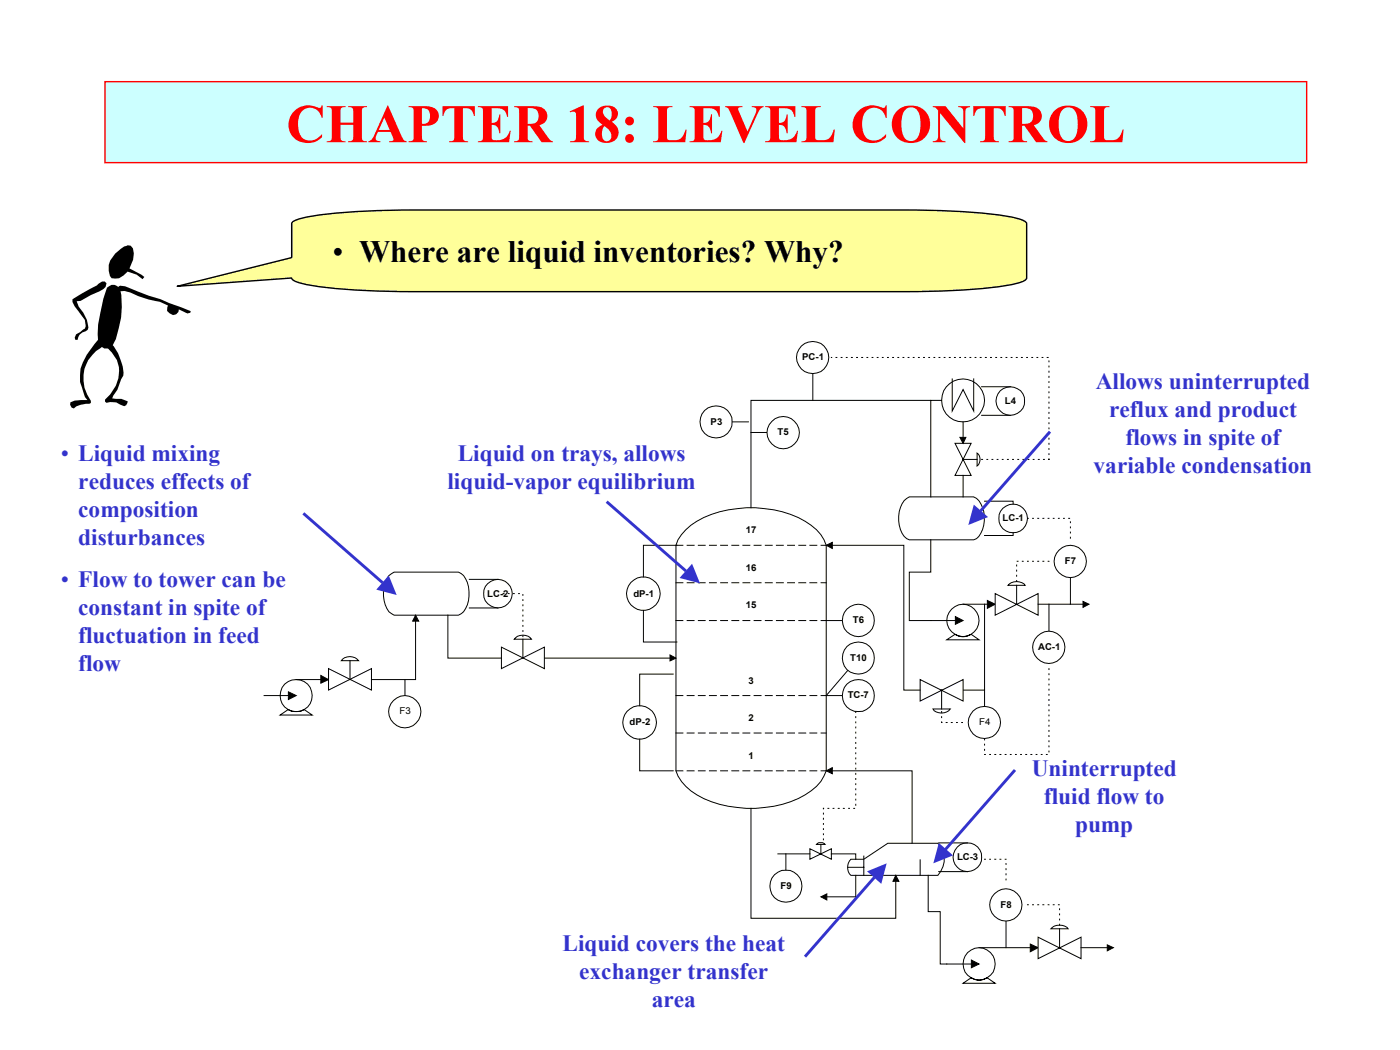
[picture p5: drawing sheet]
<svg xmlns="http://www.w3.org/2000/svg" width="254mm" height="190mm" viewBox="0 0 254 190" stroke-linecap="round" stroke-linejoin="round" font-family="sans-serif">
<path d="M19 14.8h218.1v14.7h-218.1z" fill-rule="evenodd" fill="#cff" stroke="#f00" stroke-width=".25"/>
<g fill="#000">
<path d="M13.1 54.3l4.5-2.5 .9-.7h.5l.3 .3-.1 .6-.5 .5-4.1 2.1-.7 .1 .4 .9 .8 1.1 .7 1.3 .2 1.4-.1 .4-.4 .3a1.67 1.67 0 0 0-1.4 1.6h-.4l-.2-.4 .3-.6 1.6-1.1 .2-.4-.2-1.2-1.9-2.4-.4-.8z" fill-rule="evenodd"/>
<path d="M19.4 52.2a1.36 1.36 0 0 1 1.9-.3l.5 .7a15.8 15.8 0 0 1-1.4 10.1l-.8 .5h-.7l-.8-.5-.3-.7-.1-1.4a32.7 32.7 0 0 1 1.7-8.4z" fill-rule="evenodd"/>
<path d="M21.5 51.8l1.2 .1 4.2 1.7 2.2 .7 5.5 2.2-.1 .2-.5 .2-1.6-.8v.5l-.4 .4-.6 .2-1.1-.8 .2-1-1.5-.6a17.1 17.1 0 0 1-5.4-1.7l-1-.3-1.1 .1-.2-.7 .5-.4h.2z" fill-rule="evenodd"/>
<path d="M20.9 46l1.6-1.3 .7-.1-.3-.1 .8 .1 .4 .4a4.6 4.6 0 0 1-.6 3.7l2.1 1.1 .6 .4-.3 .5-1.1-.9-1.6-.5-.8 .7-.8 .5h-1.3a3.4 3.4 0 0 1 .6-4.5z" fill-rule="evenodd"/>
<path d="M18 61.4l.5 .1 .3 .5v.7a7.2 7.2 0 0 0-3.6 5.3 6.6 6.6 0 0 0 1.3 4.7v.4l-.3 .2a4 4 0 0 0-2.8 .8l-.4-.1-.3-.6 .1-.4 .7-.3 2.4-.1-.5-.6-.5-1.7a6.5 6.5 0 0 1 1.4-6.7z" fill-rule="evenodd"/>
<path d="M19.5 62.2h.5a8.8 8.8 0 0 1 2.4 5.9l-.4 .7-.7 1.9-.8 1.1-.1 .5 1.6 .1 1.2 .4-.3 .7-.4 .2-1.4-.7-1.1-.1-.7 .2-.3-.2v-.4a6.5 6.5 0 0 0 2.2-7.2l-1.9-2.5z" fill-rule="evenodd"/>
</g>
<path d="M32.2 51.9l20.7-5.2v-6.1a2.41 2.41 0 0 1 2-1 101.8 101.8 0 0 1 20.2-1.5h88.9a109.6 109.6 0 0 1 20.3 1.5 2.41 2.41 0 0 1 2 1v9.8a2.41 2.41 0 0 1-2 1.1 101.8 101.8 0 0 1-20.3 1.4h-88.9a109.6 109.6 0 0 1-20.2-1.4 2.41 2.41 0 0 1-2-1.1z" fill-rule="evenodd" fill="#ffff9a" stroke="#000" stroke-width=".25"/>
<path d="M124.4 96.1a15.1 15.1 0 0 1 9.4-3.8 19.5 19.5 0 0 1 13.4 3 6.9 6.9 0 0 1 2.7 3.6v40.9a8.7 8.7 0 0 1-5.1 5.1 21 21 0 0 1-18.4-.7 8.4 8.4 0 0 1-3.8-4.4v-40.9l.4-1z" fill-rule="evenodd" fill="#fff" stroke="#000" stroke-width=".18"/>
<g fill="none" stroke="#000" stroke-width=".18">
<path d="M122.6 98.9h1.3M124.7 98.9h1.2M126.7 98.9h1.2M128.7 98.9h1.3M130.7 98.9h1.3M132.8 98.9h1.2M134.8 98.9h1.2M136.8 98.9h1.3M138.9 98.9h1.2M140.9 98.9h1.2M142.9 98.9h1.2M144.9 98.9h1.3"/>
<path d="M146.9 98.9h1.3M149 98.9h.9M122.6 112.6h1.3M122.6 105.7h1.3M124.7 112.6h1.2M124.7 105.7h1.2M126.7 112.6h1.2M126.7 105.7h1.2M128.7 112.6h1.3M128.7 105.7h1.3M130.7 112.6h1.3M130.7 105.7h1.3"/>
<path d="M132.8 112.6h1.2M132.8 105.7h1.2M134.8 112.6h1.2M134.8 105.7h1.2M136.8 112.6h1.3M136.8 105.7h1.3M138.9 112.6h1.2M138.9 105.7h1.2M140.9 112.6h1.2M140.9 105.7h1.2M142.9 112.6h1.2M142.9 105.7h1.2"/>
<path d="M144.9 112.6h1.3M144.9 105.7h1.3M146.9 112.6h1.3M146.9 105.7h1.3M149 112.6h.9M149 105.7h.9M122.6 139.8h1.3M122.6 133h1.3M122.6 126.2h1.3M124.7 139.8h1.2M124.7 133h1.2M124.7 126.2h1.2"/>
<path d="M126.7 139.8h1.2M126.7 133h1.2M126.7 126.2h1.2M128.7 139.8h1.3M128.7 133h1.3M128.7 126.2h1.3M130.7 139.8h1.3M130.7 133h1.3M130.7 126.2h1.3M132.8 139.8h1.2M132.8 133h1.2M132.8 126.2h1.2"/>
<path d="M134.8 139.8h1.2M134.8 133h1.2M134.8 126.2h1.2M136.8 139.8h1.3M136.8 133h1.3M136.8 126.2h1.3M138.9 139.8h1.2M138.9 133h1.2M138.9 126.2h1.2M140.9 139.8h1.2M140.9 133h1.2M140.9 126.2h1.2"/>
<path d="M142.9 139.8h1.2M142.9 133h1.2M142.9 126.2h1.2M144.9 139.8h1.3M144.9 133h1.3M144.9 126.2h1.3M146.9 139.8h1.3M146.9 133h1.3M146.9 126.2h1.3M149 139.8h.9M149 133h.9M149 126.2h.9"/>
</g>
<path d="M70.5 104.4l1-.6h11.7a4 4 0 0 1 1.9 4.3 3.8 3.8 0 0 1-1.9 3.5h-11.7a3.7 3.7 0 0 1-1.9-3.5 5.7 5.7 0 0 1 .9-3.7z" fill-rule="evenodd" fill="#fff" stroke="#000" stroke-width=".18"/>
<path d="M98.8 119.4h22.9" fill="none" stroke="#000" stroke-width=".18"/>
<path d="M121.6 118.8l1 .6-1 .5z" fill-rule="evenodd" fill="#000" stroke="#000" stroke-width=".18"/>
<path d="M50.8 126.2a2.95 2.95 0 0 1 5.9 0 2.95 2.95 0 0 1-5.9 0zM50.8 129.7h5.8l-1.4-1a2.99 2.99 0 0 1-2.9 0z" fill-rule="evenodd" fill="#fff" stroke="#000" stroke-width=".18"/>
<path d="M47.9 126.2h4.6M53.7 123.3h4.7" fill="none" stroke="#000" stroke-width=".18"/>
<g fill="#000" stroke="#000" stroke-width=".18">
<path d="M52.3 125.5l1.4 .7-1.4 .7z" fill-rule="evenodd"/>
<path d="M58.2 122.6l1.4 .7-1.4 .7z" fill-rule="evenodd"/>
</g>
<g fill="#fff" stroke="#000" stroke-width=".18">
<path d="M59.6 121.3l7.8 3.9v-3.9l-7.8 3.9z" fill-rule="evenodd"/>
<path d="M62.1 119.6a2.07 2.07 0 0 1 2.9 .3h-3.1z" fill-rule="evenodd"/>
</g>
<path d="M63.5 119.9v3.4M75.4 112.5v10.8h-8" fill="none" stroke="#000" stroke-width=".18"/>
<path d="M75.4 111.6l.6 1.1h-1.1z" fill-rule="evenodd" fill="#000" stroke="#000" stroke-width=".18"/>
<circle cx="174.7" cy="72.6" r="3.9" fill="#fff" stroke="#000" stroke-width=".18"/>
<path d="M172.8 68.7v5.9l1.9-3.9 2 3.9v-5.9" fill="none" stroke="#000" stroke-width=".18"/>
<g fill="#fff" stroke="#000" stroke-width=".18">
<path d="M164 90.8l1-.7h11.7a4.2 4.2 0 0 1 1.9 4.4 4.6 4.6 0 0 1-1.4 3.2l-.5 .2h-11.7a3.6 3.6 0 0 1-2-3.4 5.4 5.4 0 0 1 1-3.7z" fill-rule="evenodd"/>
<path d="M171.8 112.6a2.93 2.93 0 0 1 5.8 0 2.93 2.93 0 0 1-5.8 0zM171.8 116.1h5.8l-1.4-1a2.63 2.63 0 0 1-2.9 0z" fill-rule="evenodd"/>
</g>
<path d="M168.9 97.9v5.9h-3.9v8.8h8.5M174.7 109.6h4.6" fill="none" stroke="#000" stroke-width=".18"/>
<g fill="#000" stroke="#000" stroke-width=".18">
<path d="M173.3 111.9l1.4 .7-1.4 .7z" fill-rule="evenodd"/>
<path d="M179.1 108.9l1.5 .7-1.5 .8z" fill-rule="evenodd"/>
</g>
<g fill="#fff" stroke="#000" stroke-width=".18">
<path d="M180.6 107.7l7.7 3.9v-3.9l-7.7 3.9z" fill-rule="evenodd"/>
<path d="M183.1 105.9a2.16 2.16 0 0 1 2.9 .3h-3.1z" fill-rule="evenodd"/>
</g>
<path d="M178.6 109.6v15.6h-9.7M184.4 106.2v3.4M188.3 109.6h8.3" fill="none" stroke="#000" stroke-width=".18"/>
<path d="M196.5 109.1l1.1 .5-1.1 .6z" fill-rule="evenodd" fill="#000" stroke="#000" stroke-width=".18"/>
<g fill="#fff" stroke="#000" stroke-width=".18">
<path d="M166.9 123.3v3.9l7.8-3.9v3.9z" fill-rule="evenodd"/>
<path d="M169.3 128.6h3.1a2.03 2.03 0 0 1-3.1 0z" fill-rule="evenodd"/>
</g>
<path d="M150.8 98.9h13.2v26.3h2.9M170.8 125.2v3.4" fill="none" stroke="#000" stroke-width=".18"/>
<path d="M149.9 98.9l1.1-.5v1.1z" fill-rule="evenodd" fill="#000" stroke="#000" stroke-width=".18"/>
<path d="M154.4 155.9h2.3l4.4-2.9h9.1a4.2 4.2 0 0 1 0 5.8h-15.8a2.11 2.11 0 0 1 0-2.9z" fill-rule="evenodd" fill="#fff" stroke="#000" stroke-width=".18"/>
<path d="M136.2 146.7v19.9h26.3v-6.8M153.8 157.4h2.9M156.7 155.3v3.5M166.9 156v2.8" fill="none" stroke="#000" stroke-width=".18"/>
<path d="M162.5 158.8l.6 1.1h-1.1z" fill-rule="evenodd" fill="#000" stroke="#000" stroke-width=".18"/>
<path d="M174.7 174.9a2.91 2.91 0 0 1 5.8 0 2.91 2.91 0 0 1-5.8 0zM174.7 178.4h5.9l-1.5-1a2.6 2.6 0 0 1-2.9 0z" fill-rule="evenodd" fill="#fff" stroke="#000" stroke-width=".18"/>
<path d="M150.8 139.8h14.7v13.2M168.4 158.8v6.6h2.2v9.5h5.8M177.6 171.9h9.5" fill="none" stroke="#000" stroke-width=".18"/>
<g fill="#000" stroke="#000" stroke-width=".18">
<path d="M149.9 139.8l1.1-.5v1.1z" fill-rule="evenodd"/>
<path d="M176.2 174.2l1.4 .7-1.4 .7z" fill-rule="evenodd"/>
<path d="M186.9 171.3l1.4 .6-1.4 .8z" fill-rule="evenodd"/>
</g>
<g fill="#fff" stroke="#000" stroke-width=".18">
<path d="M188.3 170l7.8 3.9v-3.9l-7.8 3.9z" fill-rule="evenodd"/>
<path d="M190.7 168.5a2.17 2.17 0 0 1 3.1 0z" fill-rule="evenodd"/>
</g>
<path d="M192.2 168.5v3.4M196.1 171.9h4.9" fill="none" stroke="#000" stroke-width=".18"/>
<path d="M200.9 171.4l1.1 .5-1.1 .6z" fill-rule="evenodd" fill="#000" stroke="#000" stroke-width=".18"/>
<circle cx="183.8" cy="94.1" r="2.6" fill="#fff" stroke="#000" stroke-width=".18"/>
<g fill="none" stroke="#000" stroke-width=".18">
<path d="M178.6 90.9h5.2v.6M183.8 96.6v.6h-5.2M186.4 94h.2M187.3 94h.2M188.3 94h.1M189.2 94h.2M190.2 94h.1M191.1 94h.1M192 94h.2M193 94h.1M193.9 94h.2M194.2 94.7v.1"/>
<path d="M194.2 95.6v.2M194.2 96.5v.2M194.2 97.5v.1"/>
</g>
<circle cx="175.5" cy="155.5" r="2.61" fill="#fff" stroke="#000" stroke-width=".18"/>
<path d="M170.3 152.9h5.2M170.3 158.1h5.2" fill="none" stroke="#000" stroke-width=".18"/>
<g fill="#fff" stroke="#000" stroke-width=".18">
<path d="M146.9 154l3.9 1.9v-1.9l-3.9 1.9z" fill-rule="evenodd"/>
<path d="M148.3 153l.2-.1h.7l.5 .3h-1.6z" fill-rule="evenodd"/>
</g>
<path d="M148.9 153.2v1.7M150.8 154.9h4.5v1" fill="none" stroke="#000" stroke-width=".18"/>
<g fill="#fff" stroke="#000" stroke-width=".18">
<path d="M91 117.4l7.8 3.9v-3.9l-7.8 3.9z" fill-rule="evenodd"/>
<path d="M93.6 115.7a2.02 2.02 0 0 1 2.8 .3h-3.1z" fill-rule="evenodd"/>
</g>
<path d="M81.3 111.6v7.8h9.7M94.9 116v3.4" fill="none" stroke="#000" stroke-width=".18"/>
<circle cx="90.4" cy="107.7" r="2.59" fill="#fff" stroke="#000" stroke-width=".18"/>
<g fill="none" stroke="#000" stroke-width=".18">
<path d="M85.2 105.1h5.1M85.2 110.3h5.1M91.3 107.7h.1M92.2 107.7h.2M93.2 107.7h.1M94.1 107.7h.1M94.9 107.9v.1M94.9 108.8v.1M94.9 109.7v.2M94.9 110.7v.1M94.9 111.6v.2M94.9 112.5v.2"/>
<path d="M94.9 113.5v.1M94.9 114.4v.2M94.9 115.3v.2M155.3 158.8v3.9h-5.4"/>
</g>
<path d="M148.9 162.7l1.1-.5v1.1z" fill-rule="evenodd" fill="#000" stroke="#000" stroke-width=".18"/>
<circle cx="116.7" cy="107.7" r="3" fill="#fff" stroke="#000" stroke-width=".18"/>
<path d="M122.8 98.9h-6.1v5.7M116.7 110.8v5.7h6.1" fill="none" stroke="#000" stroke-width=".18"/>
<circle cx="116" cy="131.1" r="3" fill="#fff" stroke="#000" stroke-width=".18"/>
<path d="M136.2 78.5h5.9M116.1 134.1v5.7h6M122.1 122.3h-6v5.7" fill="none" stroke="#000" stroke-width=".18"/>
<circle cx="142.1" cy="78.5" r="2.93" fill="#fff" stroke="#000" stroke-width=".18"/>
<path d="M149.9 112.6h5.8" fill="none" stroke="#000" stroke-width=".18"/>
<circle cx="155.7" cy="112.6" r="2.91" fill="#fff" stroke="#000" stroke-width=".18"/>
<path d="M149.9 126.2h5.8" fill="none" stroke="#000" stroke-width=".18"/>
<circle cx="155.7" cy="126.2" r="2.92" fill="#fff" stroke="#000" stroke-width=".18"/>
<path d="M190.3 109.6v7.8" fill="none" stroke="#000" stroke-width=".18"/>
<circle cx="190.3" cy="117.5" r="2.93" fill="#fff" stroke="#000" stroke-width=".18"/>
<g fill="none" stroke="#000" stroke-width=".18">
<path d="M147.5 64.9v7.7M178.6 136.9h.2M178.6 133.2v.1M178.6 134.1v.1M178.6 135v.2M178.6 136v.1M179.6 136.9h.1M180.5 136.9h.2M181.4 136.9h.2M182.4 136.9h.1M183.3 136.9h.2M184.2 136.9h.2"/>
<path d="M185.2 136.9h.1M186.1 136.9h.2M187 136.9h.2M188 136.9h.1M188.9 136.9h.2M189.8 136.9h.2M190.3 121.3v.2M190.3 122.2v.2M190.3 123.2v.1M190.3 124.1v.2M190.3 125.1v.1M190.3 126v.1"/>
<path d="M190.3 126.9v.2M190.3 127.8v.2M190.3 128.8v.1M190.3 129.7v.2M190.3 130.7v.1M190.3 131.6v.1M190.3 132.5v.2M190.3 133.5v.1M190.3 134.4v.2M190.3 135.3v.2M190.3 136.3v.1M141.1 154.9h5.8"/>
</g>
<circle cx="147.5" cy="64.9" r="2.95" fill="#fff" stroke="#000" stroke-width=".18"/>
<path d="M129.9 76.5h5.9" fill="none" stroke="#000" stroke-width=".18"/>
<circle cx="129.9" cy="76.5" r="2.93" fill="#fff" stroke="#000" stroke-width=".18"/>
<path d="M73.5 123.3v5.8" fill="none" stroke="#000" stroke-width=".18"/>
<circle cx="73.4" cy="129.1" r="2.93" fill="#fff" stroke="#000" stroke-width=".18"/>
<path d="M178.6 125.2v5.9" fill="none" stroke="#000" stroke-width=".18"/>
<circle cx="178.6" cy="131.1" r="2.95" fill="#fff" stroke="#000" stroke-width=".18"/>
<path d="M194.2 101.8v7.8M170.8 129.1v.2M170.8 130v.2M170.8 131l.1 .1M171.7 131.1h.1M172.6 131.1h.2M173.5 131.1h.2M174.5 131.1h.1" fill="none" stroke="#000" stroke-width=".18"/>
<circle cx="194.2" cy="101.9" r="2.93" fill="#fff" stroke="#000" stroke-width=".18"/>
<path d="M184.4 102.5v.2M184.4 103.4v.2M184.4 104.4v.1M184.4 105.3v.2M184.6 101.8h.1M185.5 101.8h.1M186.4 101.8h.2M187.3 101.8h.2M188.3 101.8h.1M189.2 101.8h.2M190.2 101.8h.1M182.5 164.1v7.8" fill="none" stroke="#000" stroke-width=".18"/>
<circle cx="182.5" cy="164.2" r="2.93" fill="#fff" stroke="#000" stroke-width=".18"/>
<g fill="none" stroke="#000" stroke-width=".18">
<path d="M142.6 154.9v5.9M178.6 155.9h.2M179.6 155.9h.1M180.5 155.9h.2M181.4 155.9h.2M182.4 155.9h.1M182.5 156.7v.1M182.5 157.6v.2M182.5 158.5v.2M182.5 159.5v.1M186.4 164.1h.2M187.3 164.1h.2"/>
<path d="M188.3 164.1h.1M189.2 164.1h.2M190.2 164.1h.1M191.1 164.1h.1M192 164.1h.2M192.2 164.9v.1M192.2 165.8v.2M192.2 166.8v.1M192.2 167.7v.2"/>
</g>
<circle cx="142.6" cy="160.8" r="2.92" fill="#fff" stroke="#000" stroke-width=".18"/>
<g fill="none" stroke="#000" stroke-width=".18">
<path d="M155.7 119.4l-5.8 6.8M155.3 129.1v.2M155.3 130v.2M155.3 131v.1M155.3 131.9v.2M155.3 132.8v.2M155.3 133.8v.1M155.3 134.7v.2M155.3 135.6v.2M155.3 136.6v.1M155.3 137.5v.2M155.3 138.5v.1"/>
<path d="M155.3 139.4v.1M149.4 147.5v.2M149.4 148.5v.1M149.4 149.4v.2M149.4 150.3v.2M149.4 151.3v.1M149.4 152.2v.2M149.4 146.7h.1M150.2 146.7h.2M151.2 146.7h.1M152.1 146.7h.2M153 146.7h.2"/>
<path d="M154 146.7h.1M154.9 146.7h.1M155.3 140.3v.2M155.3 141.2v.2M155.3 142.2v.1M155.3 143.1v.2M155.3 144.1v.1M155.3 145v.1M155.3 145.9v.2"/>
</g>
<g fill="#fff" stroke="#000" stroke-width=".18">
<path d="M173.3 80.4h2.9l-2.9 5.9h2.9z" fill-rule="evenodd"/>
<path d="M177.3 82.2a1.51 1.51 0 0 1 0 2.3z" fill-rule="evenodd"/>
<circle cx="155.7" cy="119.4" r="2.93"/>
</g>
<g fill="none" stroke="#000" stroke-width=".18">
<path d="M150.8 64.9h.1M151.7 64.9h.1M152.6 64.9h.2M153.5 64.9h.2M154.5 64.9h.1M155.4 64.9h.2M156.3 64.9h.2M157.3 64.9h.1M158.2 64.9h.2M159.2 64.9h.1M160.1 64.9h.1M161 64.9h.2"/>
<path d="M161.9 64.9h.2M162.9 64.9h.1M163.8 64.9h.2M164.8 64.9h.1M165.7 64.9h.1M166.6 64.9h.2M167.6 64.9h.1M168.5 64.9h.2M168.9 72.6v17.5M169.4 64.9h.2M170.4 64.9h.1M170.8 72.6h-34.6v19.5"/>
<path d="M171.3 64.9h.1M172.2 64.9h.2M173.2 64.9h.1M174.1 64.9h.2M174.7 76.5v3M175 64.9h.2M176 64.9h.1M176.9 64.9h.2M177.8 64.9h.2M178.8 64.9h.1M179.7 64.9h.2M180.7 64.9h.1"/>
<path d="M181.6 64.9h.1M182.5 64.9h.2M183.5 64.9h.1M184.4 64.9h.2M185.3 64.9h.2M186.3 64.9h.1M187.2 64.9h.1M188.1 64.9h.2M189.1 64.9h.1M190 64.9h.2M190.3 65.5v.1M190.3 66.4v.2"/>
<path d="M190.3 67.4v.1M190.3 68.3v.2M190.3 69.2v.2M190.3 70.2v.1M190.3 71.1v.1M190.3 72v.2M190.3 73v.1M190.3 73.9v.2M190.3 74.8v.2M190.3 75.8v.1M190.3 76.7v.2M190.3 77.6v.2"/>
<path d="M190.3 78.6v.1M190.3 79.5v.2M174.7 83.4h2.6M174.7 86.3v3.8M178.1 83.4h.2M179 83.4h.2M180 83.4h.1M180.9 83.4h.2M181.8 83.4h.2M182.8 83.4h.1M183.7 83.4h.2M184.7 83.4h.1"/>
<path d="M185.6 83.4h.1M186.5 83.4h.2M187.5 83.4h.1M188.4 83.4h.2M189.3 83.4h.2M190.3 83.2v.2M190.3 80.4v.2M190.3 81.4v.1M190.3 82.3v.2"/>
</g>
<path d="M174.2 79.4h1l-.5 1z" fill-rule="evenodd" fill="#000" stroke="#000" stroke-width=".18"/>
<circle cx="183.3" cy="72.8" r="2.59" fill="#fff" stroke="#000" stroke-width=".18"/>
<path d="M178.1 70.2h5.2M178.1 75.4h5.2" fill="none" stroke="#000" stroke-width=".18"/>
<path d="M55 93.1l14.4 12.6" fill="none" stroke="#33c" stroke-width=".53"/>
<path d="M70.5 104.4l1.5 3.5-3.7-.9z" fill="#33c"/>
<path d="M190.5 78.3l-12.6 14.4" fill="none" stroke="#33c" stroke-width=".53"/>
<path d="M176.7 91.5l2.6 2.3-3.6 1.4z" fill="#33c"/>
<path d="M158.6 159.2l-12.6 14.4" fill="none" stroke="#33c" stroke-width=".53"/>
<path d="M157.3 158.1l3.6-1.5-1 3.8z" fill="#33c"/>
<path d="M110.1 91l14.4 12.6" fill="none" stroke="#33c" stroke-width=".53"/>
<path d="M125.6 102.3l1.4 3.5-3.7-.9z" fill="#33c"/>
<path d="M184.2 139.7l-12.6 14.4" fill="none" stroke="#33c" stroke-width=".53"/>
<path d="M170.3 152.9l2.6 2.3-3.6 1.4z" fill="#33c"/>
<text font-size="9.9" fill="#f00" x="51.9" y="25.8">CHAPTER 18: LEVEL CONTROL</text>
<text font-size="5.7" x="60.3" y="47.6">• Where are liquid inventories? Why?</text>
<g font-size="4.2" fill="#33c">
<text x="198.8" y="70.5">Allows uninterrupted</text>
<text x="201.2" y="75.6">reflux and product</text>
<text x="11" y="83.7">• Liquid mixing</text>
<text x="83" y="83.7">Liquid on trays, allows</text>
<text x="204.2" y="80.7">flows in spite of</text>
<text x="14.2" y="88.7">reduces effects of</text>
<text x="81.2" y="88.7">liquid-vapor equilibrium</text>
<text x="198.4" y="85.8">variable condensation</text>
<text x="14.2" y="93.8">composition</text>
<text x="14.2" y="98.9">disturbances</text>
<text x="11" y="106.5">• Flow to tower can be</text>
<text x="14.2" y="111.6">constant in spite of</text>
<text x="14.2" y="116.6">fluctuation in feed</text>
<text x="14.2" y="121.7">flow</text>
<text x="187.2" y="140.8">Uninterrupted</text>
<text x="189.4" y="145.9">fluid flow to</text>
<text x="195.1" y="150.9">pump</text>
<text x="102" y="172.6">Liquid covers the heat</text>
<text x="105.1" y="177.6">exchanger transfer</text>
<text x="118.2" y="182.7">area</text>
</g>
<g font-size="1.7">
<text x="145.5" y="65.4">PC-1</text>
<text x="128.9" y="77.1">P3</text>
<text x="182.3" y="73.3">L4</text>
<text x="141.1" y="79">T5</text>
<text x="181.9" y="94.6">LC-1</text>
<text x="135.3" y="96.8">17</text>
<text x="135.3" y="103.5">16</text>
<text x="193.2" y="102.4">F7</text>
<text x="88.4" y="108.2">LC-2</text>
<text x="114.9" y="108.2">dP-1</text>
<text x="135.3" y="110.4">15</text>
<text x="154.7" y="113.1">T6</text>
<text x="154.3" y="119.9">T10</text>
<text x="188.3" y="117.9">AC-1</text>
<text x="135.8" y="124">3</text>
<text x="72.5" y="129.6">F3</text>
<text x="114.2" y="131.6">dP-2</text>
<text x="135.8" y="130.8">2</text>
<text x="153.8" y="126.7">TC-7</text>
<text x="177.6" y="131.6">F4</text>
<text x="135.8" y="137.6">1</text>
<text x="141.6" y="161.3">F9</text>
<text x="173.6" y="156.1">LC-3</text>
<text x="181.5" y="164.7">F8</text>
</g>
</svg>
